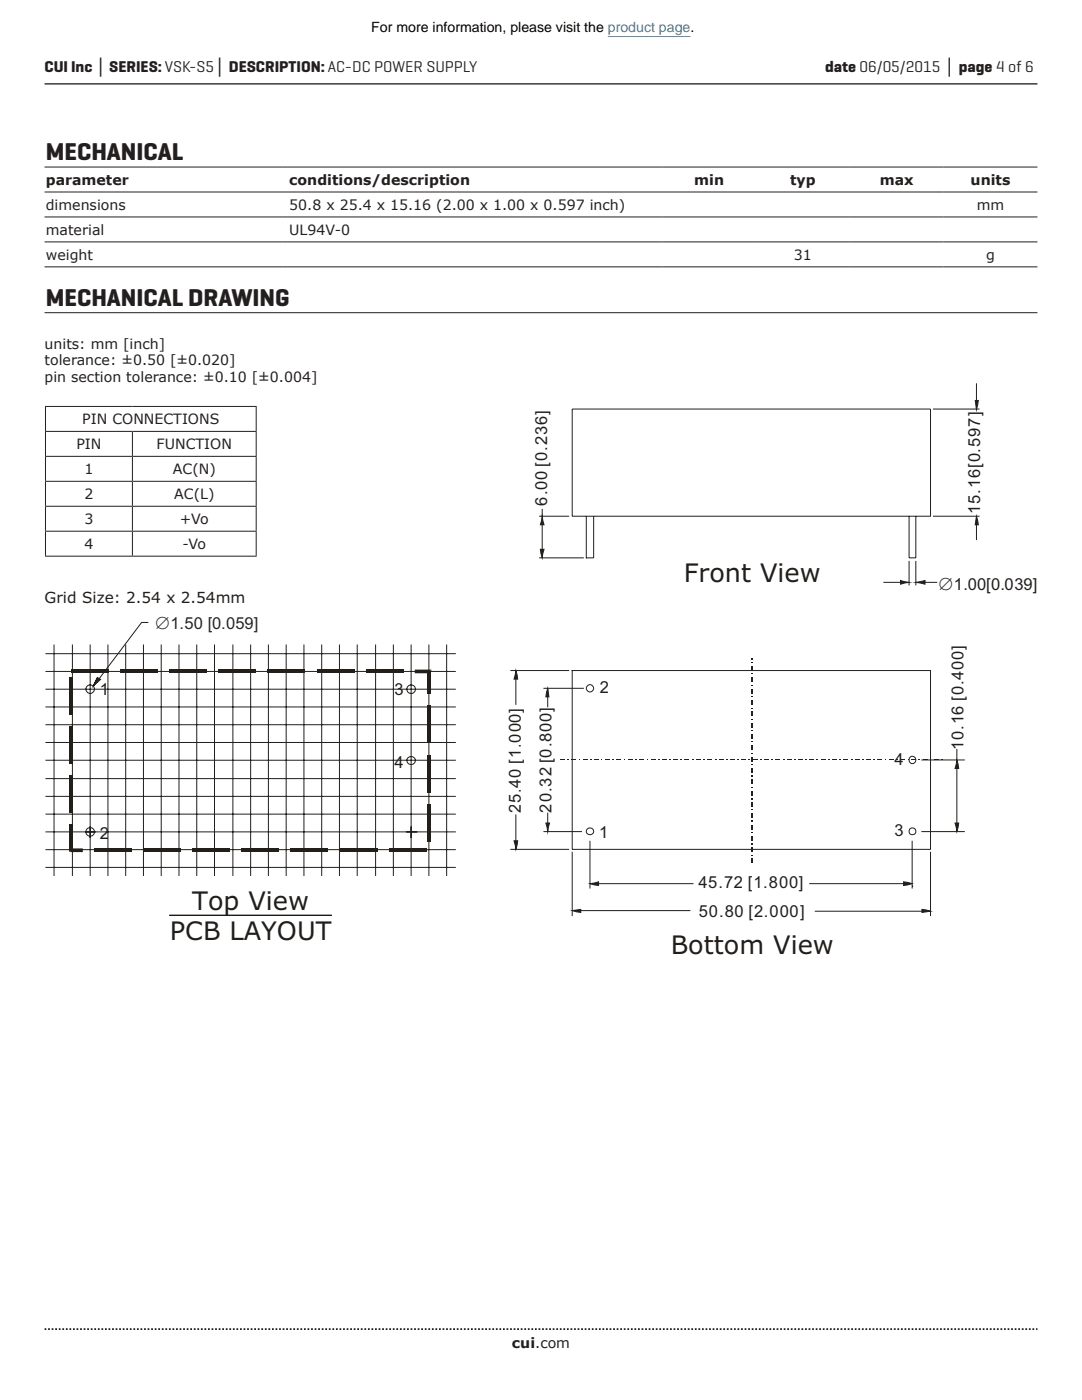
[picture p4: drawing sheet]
<svg xmlns="http://www.w3.org/2000/svg" width="216mm" height="279mm" viewBox="0 0 216 279" stroke-linecap="round" stroke-linejoin="round" font-family="sans-serif">
<path d="M8.9 16.7h198.1" fill="none" stroke="#231f20" stroke-width=".26"/>
<path d="M8.9 265.3h198.1" fill="none" stroke="#231f20" stroke-width=".35" stroke-dasharray=".4 .4 .4 .4 .4 .4" stroke-dashoffset=".7" stroke-linecap="butt"/>
<path d="M114.2 81.6h71.5v21.4h-71.5zM117 103v8.3h1.5v-8.3M181.4 103v8.3h1.3v-8.3" fill="none" stroke="#221f1a" stroke-width=".2"/>
<path d="M185.7 102.9v.1z" fill="#222629"/>
<path d="M185.7 102.9v.1z" fill="none" stroke="#221f1a" stroke-width=".2"/>
<path d="M117 111.3v.2z" fill="#222629"/>
<path d="M117 111.3v.2z" fill="none" stroke="#221f1a" stroke-width=".2"/>
<path d="M108.2 102.9v.1z" fill="#222629"/>
<path d="M186.2 81.6h9.3M108.2 102.9v.1zM186.2 103h9.3M194.8 103.5v4.3" fill="none" stroke="#221f1a" stroke-width=".2"/>
<path d="M194.8 103l.3 1h-.4z" fill="#221f1a"/>
<g fill="none" stroke="#221f1a" stroke-width=".2">
<path d="M194.8 76.5v5.1M107.6 111.3h8.9M107.6 103h6M108.2 101.6v1.4M108.2 103.4v7.4M176.3 116.2h4.5M181.4 111.9v4.9M182.7 111.9v4.9M183.4 116.2h3.6M9.1 134h81.9M9.1 130.5h81.9M9.1 137.5h81.9"/>
<path d="M10.8 128.6v46.2M14.4 128.6v46.2M18 128.6v46.2M21.5 128.6v46.2M25.1 128.6v46.2M28.6 128.6v46.2M32.2 128.6v46.2M35.7 128.6v46.2M39.3 128.6v46.2M42.8 128.6v46.2M46.5 128.6v46.2M50 128.6v46.2"/>
<path d="M53.6 128.6v46.2M57.1 128.6v46.2M60.6 128.6v46.2M64.2 128.6v46.2M67.7 128.6v46.2M71.3 128.6v46.2M74.9 128.6v46.2M78.5 128.6v46.2M82 128.6v46.2M85.6 128.6v46.2M89.1 128.6v46.2M9.1 141.1h81.9"/>
<path d="M9.1 144.6h81.9M9.1 148.2h81.9M9.1 155.4h81.9M9.1 158.9h81.9M9.1 151.7h81.9M9.1 162.5h81.9M9.1 166h81.9M9.1 169.6h81.9M9.1 173.1h81.9M17.9 166l.1 .1z"/>
<circle cx="18" cy="137.5" r=".85"/>
<circle cx="82" cy="137.5" r=".86"/>
<circle cx="82.1" cy="151.8" r=".83"/>
<circle cx="18" cy="166" r=".86"/>
</g>
<path d="M14.3 169.6h.1z" fill="#222629"/>
<path d="M29.6 124.2h-1.3l-9.5 12.5M14.3 169.6h.1zM17 166h2.1M18 164.9v2.3M81.1 166h2.2M82 164.9v2.3" fill="none" stroke="#221f1a" stroke-width=".2"/>
<path d="M19.5 135.2l-.9 1.7zM19.5 135.2l-.9 1.7 1.5-1.3z" fill-rule="evenodd" fill="#222629"/>
<path d="M19.5 135.2l.6 .4-1.5 1.3zM19.5 135.2l-.9 1.7 .9-1.7" fill="none" stroke="#221f1a" stroke-width=".2"/>
<g fill="#221f1a">
<path d="M14.2 133.6h7.6v.8h-7.6z"/>
<path d="M24 133.6h7.6v.8h-7.6z"/>
<path d="M33.8 133.6h7.5v.8h-7.5z"/>
<path d="M43.7 133.6h7.4v.8h-7.4z"/>
<path d="M53.4 133.6h7.5v.8h-7.5z"/>
<path d="M63.2 133.6h7.6v.8h-7.6z"/>
<path d="M73 133.6h7.6v.8h-7.6z"/>
<path d="M82.8 133.6h2.9l.4 .4-.4 .4h-2.9z"/>
<path d="M85.7 133.6h.4v.4z"/>
<path d="M85.3 134h.8v4.5h-.8z"/>
<path d="M85.3 140.8h.8v7.5h-.8z"/>
<path d="M85.3 150.6h.8v7.6h-.8z"/>
<path d="M85.3 160.4h.8v7.6h-.8z"/>
<path d="M77.6 169.3h7.6v.8h-7.6z"/>
<path d="M67.9 169.3h7.4v.8h-7.4z"/>
<path d="M58 169.3h7.5v.8h-7.5z"/>
<path d="M48.2 169.3h7.6v.8h-7.6z"/>
<path d="M38.4 169.3h7.6v.8h-7.6z"/>
<path d="M28.6 169.3h7.6v.8h-7.6z"/>
<path d="M18.8 169.3h7.5v.8h-7.5z"/>
<path d="M14.2 169.3h2.3v.8h-2.3l-.4-.4z"/>
<path d="M13.8 169.7l.4 .4h-.4z"/>
<path d="M13.8 164.4h.8v5.3h-.8z"/>
<path d="M13.8 154.7h.8v7.5h-.8z"/>
<path d="M13.8 144.9h.8v7.6h-.8z"/>
<path d="M13.8 135.1h.8v7.5h-.8z"/>
</g>
<g fill="none" stroke="#221f1a" stroke-width=".2">
<path d="M114.2 133.8h71.5v35.7h-71.5z"/>
<circle cx="117.7" cy="137.4" r=".72"/>
<circle cx="182" cy="151.6" r=".71"/>
<circle cx="117.7" cy="165.9" r=".71"/>
<circle cx="182" cy="165.9" r=".7"/>
</g>
<path d="M114.1 133.8h.1z" fill="#222629"/>
<path d="M114.1 133.8h.1z" fill="none" stroke="#221f1a" stroke-width=".2"/>
<path d="M182 176.8h.1z" fill="#222629"/>
<path d="M101.8 133.8h11.8M108.4 137.4h8.1M183.8 151.7h8.7M101.8 169.5h11.8M108.4 166h7.7M114.2 170v12.8M117.7 167.8v9.5M182 176.8h.1zM182 167.8v9.5M183.8 166h8.7M185.7 170v12.8M114.4 181.7h23.4" fill="none" stroke="#221f1a" stroke-width=".2"/>
<path d="M114.4 181.7h.4v.2z" fill="#221f1a"/>
<path d="M162.6 181.9h23" fill="none" stroke="#221f1a" stroke-width=".2"/>
<path d="M185.2 181.7l.4 .2h-.4z" fill="#221f1a"/>
<path d="M161.5 176.4h19.7" fill="none" stroke="#221f1a" stroke-width=".2"/>
<path d="M180.9 176.2l.3 .2-.3 .1z" fill="#221f1a"/>
<path d="M117.7 176.4h20.7" fill="none" stroke="#221f1a" stroke-width=".2"/>
<path d="M117.7 176.4l.3-.2v.3z" fill="#221f1a"/>
<path d="M102.9 162.5v7" fill="none" stroke="#221f1a" stroke-width=".2"/>
<path d="M102.9 169.1h.2l-.2 .4z" fill="#221f1a"/>
<path d="M102.9 133.8v6.9" fill="none" stroke="#221f1a" stroke-width=".2"/>
<path d="M102.9 133.8l.2 .4h-.2z" fill="#221f1a"/>
<path d="M109.3 137.4v3.8" fill="none" stroke="#221f1a" stroke-width=".2"/>
<path d="M109.3 137.4v.2h-.1z" fill="#221f1a"/>
<path d="M109.3 162.2v3.8" fill="none" stroke="#221f1a" stroke-width=".2"/>
<path d="M109.2 165.7h.2l-.1 .3z" fill="#221f1a"/>
<path d="M190.9 152.6v12.8" fill="none" stroke="#221f1a" stroke-width=".2"/>
<g fill="#221f1a">
<path d="M190.9 152.6l.2 .4h-.2z"/>
<path d="M190.9 165h.2l-.2 .4z"/>
</g>
<path d="M190.9 149.5v2.5" fill="none" stroke="#221f1a" stroke-width=".2"/>
<g fill="#201d1e">
<path d="M111.7 151.5h1v.2h-1z"/>
<path d="M113.2 151.5h.2v.2h-.2z"/>
<path d="M113.9 151.5h1v.2h-1z"/>
<path d="M115.5 151.5l.1 .2z"/>
<path d="M116.3 151.5h.9v.2h-.9z"/>
<path d="M117.7 151.5h.3v.2h-.3z"/>
<path d="M118.5 151.5h.9v.2h-.9z"/>
<path d="M120 151.5l.2 .2z"/>
<path d="M120.8 151.5h1v.2h-1z"/>
<path d="M122.2 151.5h.3v.2h-.3z"/>
<path d="M123 151.5h1v.2h-1z"/>
<path d="M124.6 151.5l.1 .2z"/>
<path d="M125.3 151.5h1v.2h-1z"/>
<path d="M126.8 151.5h.2v.2h-.2z"/>
<path d="M127.5 151.5h1v.2h-1z"/>
<path d="M129.1 151.5l.1 .2z"/>
<path d="M129.8 151.5h1v.2h-1z"/>
<path d="M131.3 151.5h.2v.2h-.2z"/>
<path d="M132 151.5h1v.2h-1z"/>
<path d="M133.6 151.5h.3v.2h-.3z"/>
<path d="M134.3 151.5h1v.2h-1z"/>
<path d="M135.8 151.5h.3v.2h-.3z"/>
<path d="M136.5 151.5h1v.2h-1z"/>
<path d="M138.1 151.5h.3v.2h-.3z"/>
<path d="M138.9 151.5h.9v.2h-.9z"/>
<path d="M140.3 151.5h.3v.2h-.3z"/>
<path d="M141.2 151.5h.8v.2h-.8z"/>
<path d="M142.7 151.5h.2v.2h-.2z"/>
<path d="M143.4 151.5h1v.2h-1z"/>
<path d="M144.9 151.5h.2v.2h-.2z"/>
<path d="M145.7 151.5h.9v.2h-.9z"/>
<path d="M147.2 151.5h.2v.2h-.2z"/>
<path d="M147.9 151.5h1v.2h-1z"/>
<path d="M149.4 151.5h.2v.2h-.2z"/>
<path d="M150.2 151.5h.9v.2h-.9z"/>
<path d="M151.7 151.5h.2v.2h-.2z"/>
<path d="M152.4 151.5h1v.2h-1z"/>
<path d="M153.9 151.5h.2v.2h-.2z"/>
<path d="M154.8 151.5h.8v.2h-.8z"/>
<path d="M156.2 151.5h.3v.2h-.3z"/>
<path d="M157 151.5h.9v.2h-.9z"/>
<path d="M158.4 151.5h.3v.2h-.3z"/>
<path d="M159.3 151.5h.8v.2h-.8z"/>
<path d="M160.7 151.5h.3v.2h-.3z"/>
<path d="M161.5 151.5h1v.2h-1z"/>
<path d="M162.9 151.5h.3v.2h-.3z"/>
<path d="M163.8 151.5h1v.2h-1z"/>
<path d="M165.3 151.5h.2v.2h-.2z"/>
<path d="M166 151.5h1v.2h-1z"/>
<path d="M167.5 151.5h.2v.2h-.2z"/>
<path d="M168.3 151.5h1v.2h-1z"/>
<path d="M169.8 151.5h.2v.2h-.2z"/>
<path d="M170.5 151.5h1v.2h-1z"/>
<path d="M172 151.5h.2v.2h-.2z"/>
<path d="M172.8 151.5h1v.2h-1z"/>
<path d="M174.3 151.5h.3v.2h-.3z"/>
<path d="M175 151.5h1v.2h-1z"/>
<path d="M176.6 151.5l.2 .2z"/>
<path d="M177.4 151.5h.9v.2h-.9z"/>
<path d="M178.8 151.5h.3v.2h-.3z"/>
<path d="M179.6 151.5h.9v.2h-.9z"/>
<path d="M181.2 151.5l.1 .2z"/>
<path d="M181.9 151.5h1v.2h-1z"/>
<path d="M183.4 151.5h.2v.2h-.2z"/>
<path d="M184.1 151.5h1v.2h-1z"/>
<path d="M185.7 151.5l.1 .2z"/>
<path d="M186.4 151.5h1v.2h-1z"/>
<path d="M187.9 151.5h.2v.2h-.2z"/>
<path d="M149.9 171.3h.2v1h-.2z"/>
<path d="M149.9 170.6h.2v.1h-.2z"/>
<path d="M149.9 169.1h.2v.9h-.2z"/>
<path d="M149.9 168.3h.2v.2h-.2z"/>
<path d="M149.9 166.8h.2v1h-.2z"/>
<path d="M149.9 166.1h.2v.1h-.2z"/>
<path d="M149.9 164.6h.2v.9h-.2z"/>
<path d="M149.9 163.8h.2v.2h-.2z"/>
<path d="M149.9 162.3h.2v1h-.2z"/>
<path d="M149.9 161.6h.2v.1h-.2z"/>
<path d="M149.9 160.1h.2v.9h-.2z"/>
<path d="M149.9 159.2h.2v.3h-.2z"/>
<path d="M149.9 157.8h.2v1h-.2z"/>
<path d="M149.9 157h.2v.2h-.2z"/>
<path d="M149.9 155.6h.2v.8h-.2z"/>
<path d="M149.9 154.7h.2v.3h-.2z"/>
<path d="M149.9 153.3h.2v.9h-.2z"/>
<path d="M149.9 152.5h.2v.1h-.2z"/>
<path d="M149.9 151.1h.2v.8h-.2z"/>
<path d="M149.9 150.3h.2v.1h-.2z"/>
<path d="M149.9 148.7h.2v1h-.2z"/>
<path d="M149.9 148h.2v.1h-.2z"/>
<path d="M149.9 146.5h.2v.9h-.2z"/>
<path d="M149.9 145.8h.2v.1h-.2z"/>
<path d="M149.9 144.2h.2v1h-.2z"/>
<path d="M149.9 143.5h.2v.1h-.2z"/>
<path d="M149.9 142h.2v.9h-.2z"/>
<path d="M149.9 141.3h.2v.1h-.2z"/>
<path d="M149.9 139.7h.2v1h-.2z"/>
<path d="M149.9 139h.2v.1h-.2z"/>
<path d="M149.9 137.5h.2v.8h-.2z"/>
<path d="M149.9 136.8h.2v.1h-.2z"/>
<path d="M149.9 135.2h.2v.9h-.2z"/>
<path d="M149.9 134.4h.2v.2h-.2z"/>
<path d="M149.9 133h.2v.8h-.2z"/>
<path d="M149.9 132.2h.2v.2h-.2z"/>
<path d="M149.9 131.3h.2v.3h-.2z"/>
</g>
<path d="M108.2 103l.4 1.7h-.8z" fill-rule="evenodd" fill="#221f1a"/>
<path d="M108.2 103l.4 1.7h-.8z" fill="none" stroke="#221f1a" stroke-width=".2"/>
<path d="M107.8 109.6h.8l-.4 1.7z" fill-rule="evenodd" fill="#221f1a"/>
<path d="M107.8 109.6h.8l-.4 1.7z" fill="none" stroke="#221f1a" stroke-width=".2"/>
<path d="M102.9 133.8l.4 1.7h-.7z" fill-rule="evenodd" fill="#221f1a"/>
<path d="M102.9 133.8l.4 1.7h-.7z" fill="none" stroke="#221f1a" stroke-width=".2"/>
<path d="M109.3 137.4l.2 1.7h-.6z" fill-rule="evenodd" fill="#221f1a"/>
<path d="M109.3 137.4l.2 1.7h-.6z" fill="none" stroke="#221f1a" stroke-width=".2"/>
<path d="M108.9 164.3h.8l-.4 1.7z" fill-rule="evenodd" fill="#221f1a"/>
<path d="M108.9 164.3h.8l-.4 1.7z" fill="none" stroke="#221f1a" stroke-width=".2"/>
<path d="M102.6 167.8h.7l-.4 1.7z" fill-rule="evenodd" fill="#221f1a"/>
<path d="M102.6 167.8h.7l-.4 1.7z" fill="none" stroke="#221f1a" stroke-width=".2"/>
<path d="M117.7 176.4l1.7-.4v.7z" fill-rule="evenodd" fill="#221f1a"/>
<path d="M117.7 176.4l1.7-.4v.7z" fill="none" stroke="#221f1a" stroke-width=".2"/>
<path d="M114.2 181.7l1.7-.2v.6z" fill-rule="evenodd" fill="#221f1a"/>
<path d="M114.2 181.7l1.7-.2v.6z" fill="none" stroke="#221f1a" stroke-width=".2"/>
<path d="M184 181.5l1.7 .4-1.7 .2z" fill-rule="evenodd" fill="#221f1a"/>
<path d="M184 181.5l1.7 .4-1.7 .2z" fill="none" stroke="#221f1a" stroke-width=".2"/>
<path d="M180.3 176l1.7 .4-1.7 .3z" fill-rule="evenodd" fill="#221f1a"/>
<path d="M180.3 176l1.7 .4-1.7 .3z" fill="none" stroke="#221f1a" stroke-width=".2"/>
<path d="M190.6 164.3h.7l-.4 1.7z" fill-rule="evenodd" fill="#221f1a"/>
<path d="M190.6 164.3h.7l-.4 1.7z" fill="none" stroke="#221f1a" stroke-width=".2"/>
<path d="M190.9 151.7l.4 1.7h-.7z" fill-rule="evenodd" fill="#221f1a"/>
<path d="M190.9 151.7l.4 1.7h-.7z" fill="none" stroke="#221f1a" stroke-width=".2"/>
<path d="M179.7 115.9l1.7 .3-1.7 .4z" fill-rule="evenodd" fill="#221f1a"/>
<path d="M179.7 115.9l1.7 .3-1.7 .4z" fill="none" stroke="#221f1a" stroke-width=".2"/>
<path d="M182.7 116.2l1.9-.3v.7z" fill-rule="evenodd" fill="#221f1a"/>
<path d="M182.7 116.2l1.9-.3v.7z" fill="none" stroke="#221f1a" stroke-width=".2"/>
<path d="M194.8 103l.4 1.7h-.6z" fill-rule="evenodd" fill="#221f1a"/>
<path d="M194.8 103l.4 1.7h-.6z" fill="none" stroke="#221f1a" stroke-width=".2"/>
<path d="M194.6 79.9h.6l-.4 1.9z" fill-rule="evenodd" fill="#221f1a"/>
<path d="M194.6 79.9h.6l-.4 1.9z" fill="none" stroke="#221f1a" stroke-width=".2"/>
<path d="M33.8 182.7h32.4" fill="none" stroke="#040503" stroke-width=".25"/>
<g fill="none" stroke="#231f20" stroke-width=".2">
<path d="M8.9 33.3h198.1M8.9 38.3h198.1M8.9 43.3h198.1M8.9 48.3h198.1M8.9 53.3h198.1M8.9 62.4h198.1M9 81.1h42.2M9 86.1h42.2M9 91.1h42.2M9 96.1h42.2M9.1 81.2v4.8M9.1 86.2v4.8"/>
<path d="M9.1 91.2v4.8M9.1 96.1v4.8M26.4 86.2v4.8M26.4 91.2v4.8M26.4 96.1v4.8M51.1 81.2v4.8M51.1 86.2v4.8M51.1 91.2v4.8M51.1 96.1v4.8M9 101h42.2M9 106h42.2M9 111h42.2"/>
<path d="M9.1 101.1v4.8M9.1 106.1v4.8M26.4 101.1v4.8M26.4 106.1v4.8M51.1 101.1v4.8M51.1 106.1v4.8"/>
</g>
<path d="M121.3 7.3h16.5" fill="none" stroke="#4582a4" stroke-width=".2"/>
<g font-size="5.1" fill="#221f1a">
<text x="136.5" y="116.2">Front View</text>
<text x="38.4" y="181.5">Top View</text>
<text x="33.9" y="187.6">PCB LAYOUT</text>
<text x="133.9" y="190.4">Bottom View</text>
</g>
<g font-size="4.9" fill="#231f20">
<text x="9.1" y="31.9">MECHANICAL</text>
<text x="9.1" y="61">MECHANICAL DRAWING</text>
</g>
<g font-size="3.3" fill="#221f1a">
<text x="109.2" y="100.9" transform="rotate(-90 109.2 100.9)">6.00 [0.236]</text>
<text x="195.6" y="102.5" transform="rotate(-90 195.6 102.5)">15.16[0.597]</text>
<text x="19.9" y="138.8">1</text>
<text x="78.7" y="138.8">3</text>
<text x="119.7" y="138.3">2</text>
<text x="192.3" y="149.7" transform="rotate(-90 192.3 149.7)">10.16 [0.400]</text>
<text x="78.7" y="153.2">4</text>
<text x="178.5" y="152.8">4</text>
<text x="19.9" y="167.5">2</text>
<text x="103.9" y="162.3" transform="rotate(-90 103.9 162.3)">25.40 [1.000]</text>
<text x="110" y="162.2" transform="rotate(-90 110 162.2)">20.32 [0.800]</text>
<text x="119.6" y="167.2">1</text>
<text x="178.5" y="166.9">3</text>
<text x="139.4" y="177.2">45.72 [1.800]</text>
<text x="139.5" y="183">50.80 [2.000]</text>
</g>
<g font-size="3.3" fill="#222629">
<text x="187.1" y="117.7">∅1.00[0.039]</text>
<text x="30.8" y="125.4">∅1.50 [0.059]</text>
</g>
<g font-size="3.2" fill="#231f20">
<text x="8.9" y="14.3">CUI Inc │ SERIES: VSK-S5│ DESCRIPTION: AC-DC POWER SUPPLY</text>
<text x="164.6" y="14.3">date 06/05/2015 │ page 4 of 6</text>
</g>
<text font-size="3.1" fill="#221f1a" x="8.9" y="120.4">Grid Size: 2.54 x 2.54mm</text>
<text font-size="2.8" x="74.1" y="6.4">For more information, please visit the product page.</text>
<g font-size="2.8" fill="#231f20">
<text x="9.1" y="36.9">parameter</text>
<text x="9.1" y="41.9">dimensions</text>
<text x="57.7" y="36.9">conditions/description</text>
<text x="57.7" y="41.9">50.8 x 25.4 x 15.16 (2.00 x 1.00 x 0.597 inch)</text>
<text x="138.5" y="36.9">min</text>
<text x="157.7" y="36.9">typ</text>
<text x="175.6" y="36.9">max</text>
<text x="193.7" y="36.9">units</text>
<text x="194.9" y="41.9">mm</text>
<text x="9.1" y="46.9">material</text>
<text x="57.7" y="46.9">UL94V-0</text>
<text x="9.1" y="51.8">weight</text>
<text x="158.4" y="51.8">31</text>
<text x="196.8" y="51.8">g</text>
<text x="8.9" y="69.6">units: mm [inch]</text>
<text x="8.9" y="72.9">tolerance: ±0.50 [±0.020]</text>
<text x="8.9" y="76.3">pin section tolerance: ±0.10 [±0.004]</text>
<text x="15.2" y="89.7">PIN</text>
<text x="16.4" y="84.7">PIN CONNECTIONS</text>
<text x="31.3" y="89.7">FUNCTION</text>
<text x="16.9" y="94.6">1</text>
<text x="34.5" y="94.6">AC(N)</text>
<text x="16.9" y="99.6">2</text>
<text x="34.8" y="99.6">AC(L)</text>
<text x="16.9" y="104.6">3</text>
<text x="35.9" y="104.6">+Vo</text>
<text x="16.9" y="109.6">4</text>
<text x="36.4" y="109.6">-Vo</text>
<text x="102.2" y="269">cui.com</text>
</g>
</svg>
